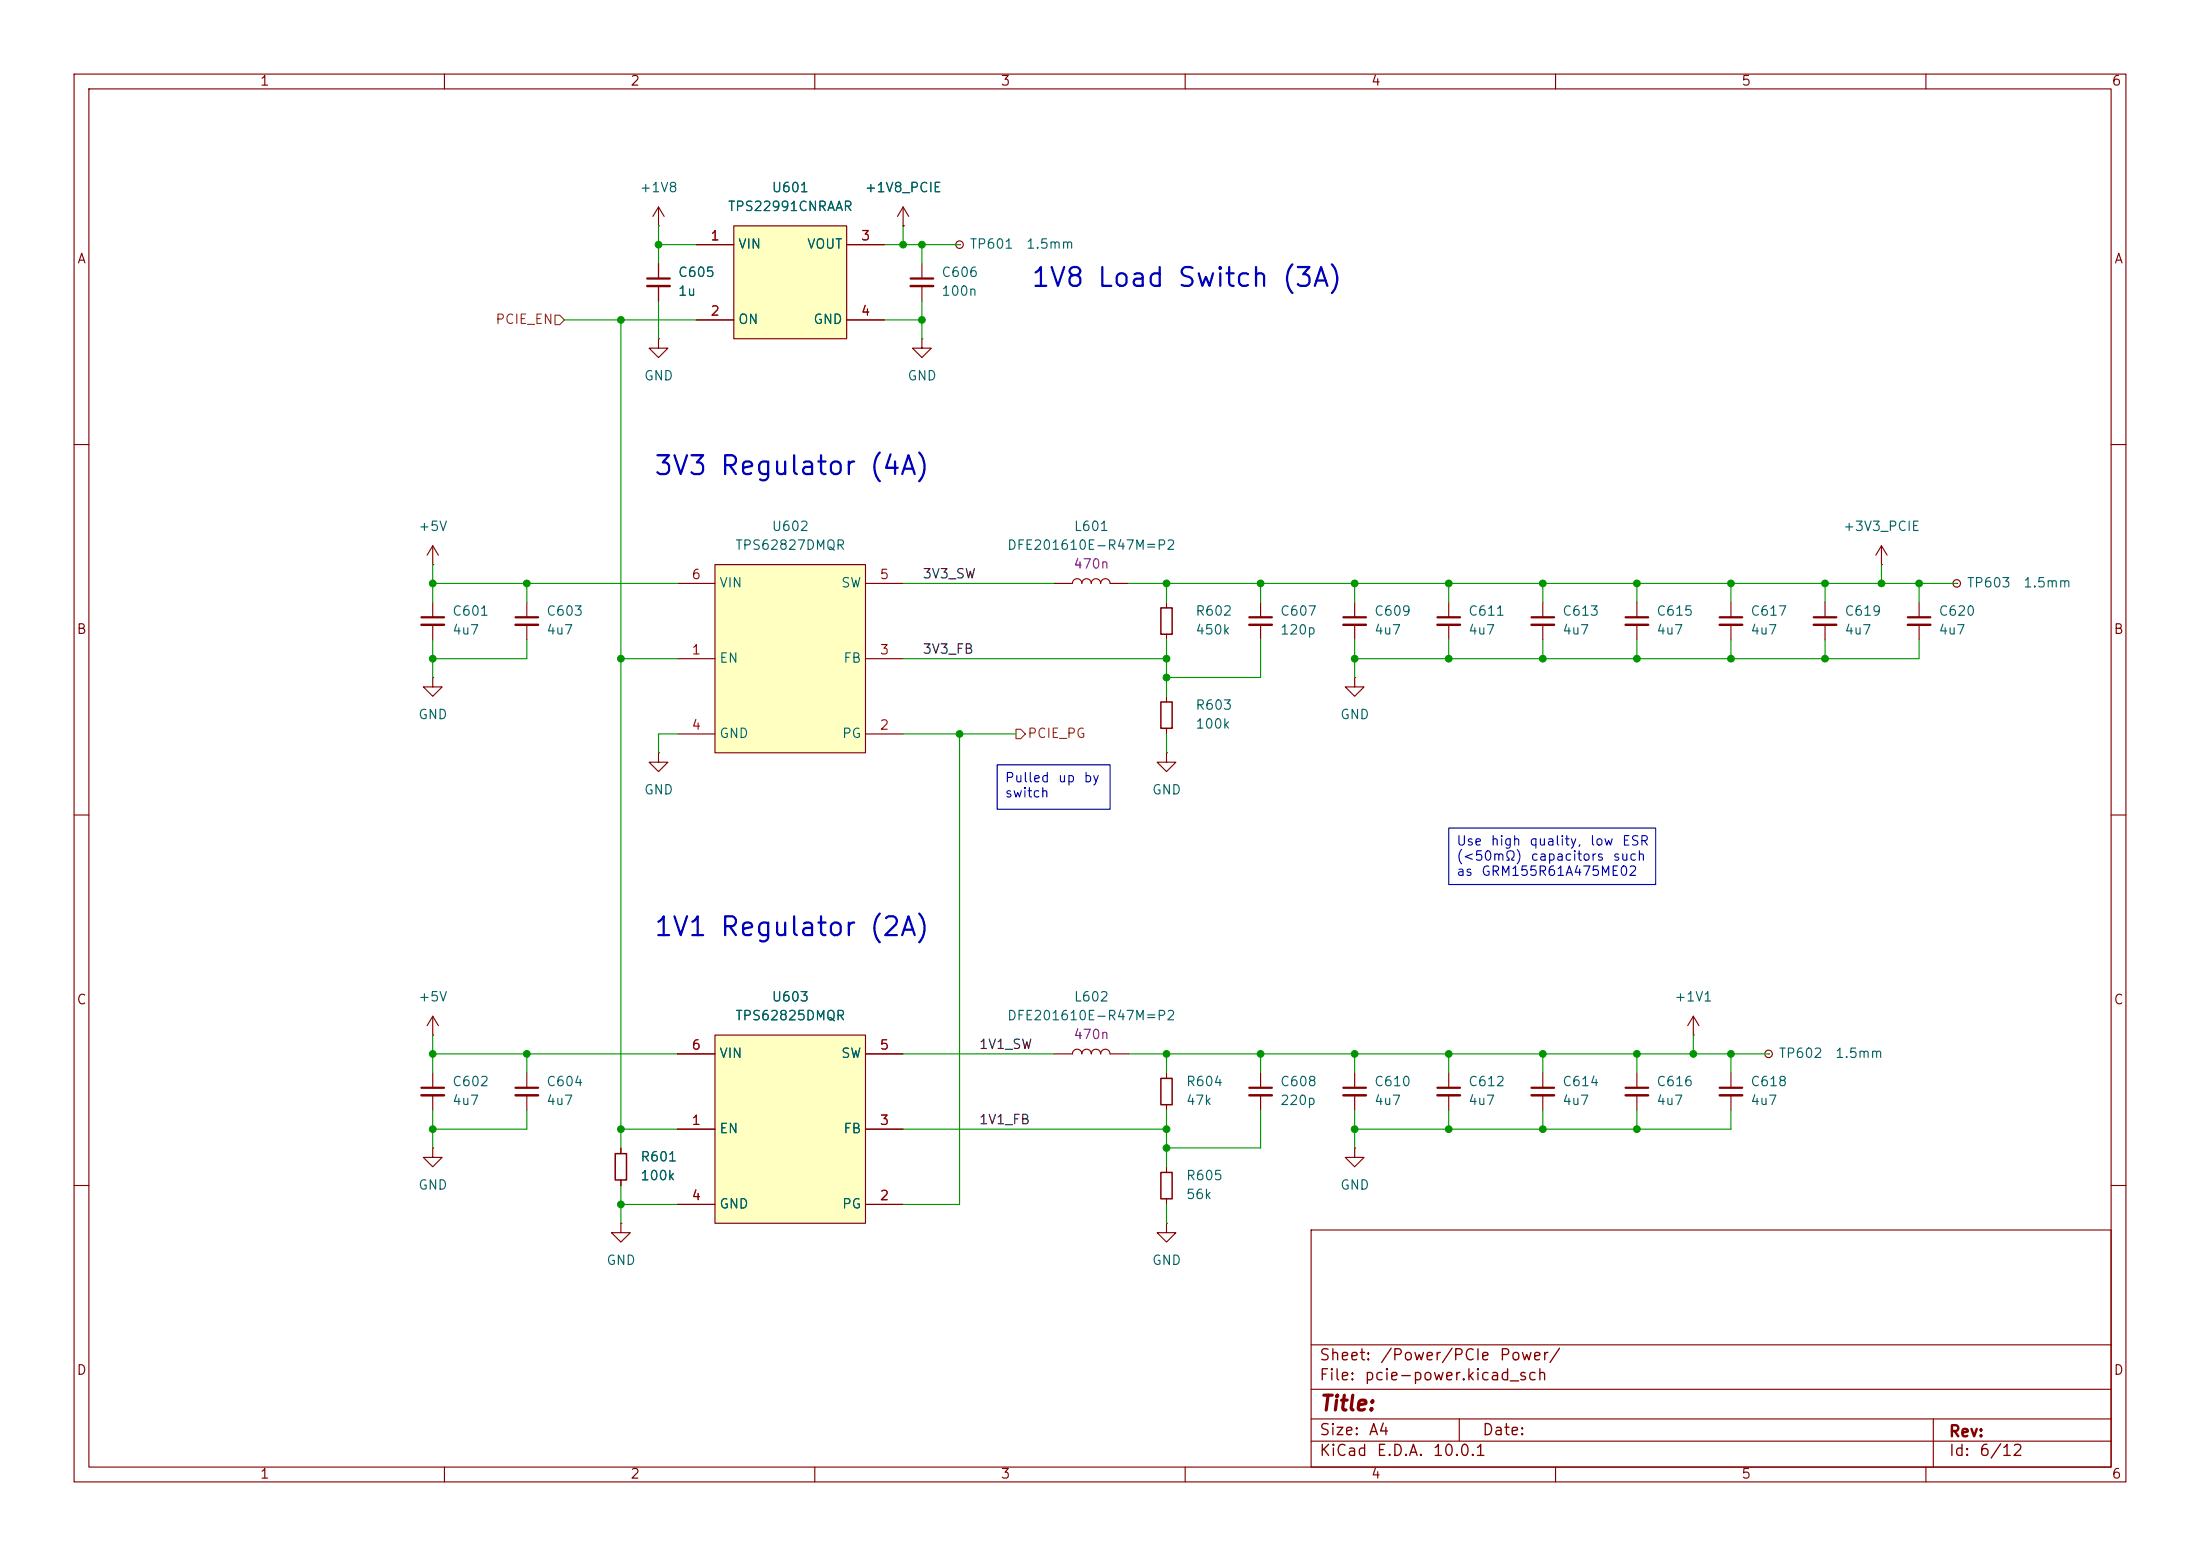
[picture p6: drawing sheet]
<svg xmlns="http://www.w3.org/2000/svg" width="297mm" height="210mm" viewBox="0 0 297 210" stroke-linecap="round" stroke-linejoin="round" font-family="sans-serif">
<g fill="none" stroke="#840000" stroke-width=".15">
<path d="M10 10h277v190h-277zM12 12h273v186h-273zM60 10v2M110 10v2M160 10v2M210 10v2M260 10v2M124.5 35.6v2M124.5 38.6v2M129.5 33h.1M88.9 45.7v1.3h1.3l-1.3 1.3-1.3-1.3h1.3M88.9 45.7h.1"/>
<path d="M10 60h2M285 60h2M58.4 91.4v1.3h-1.3l1.3 1.3 1.3-1.3h-1.3M58.4 91.4h.1M58.4 81.3v2M58.4 84.3v2.1M71.1 81.3v2M71.1 84.3v2.1M157.5 94v.7M157.5 98.3v.8M221 81.3v2M221 84.3v2.1"/>
<path d="M233.7 81.3v2M233.7 84.3v2.1M246.4 81.3v2M246.4 84.3v2.1M259.1 81.3v2M259.1 84.3v2.1M10 110h2M285 110h2M228.6 139.7h.1M228.6 137.2l-.8 1.2M228.6 137.2l.8 1.2M228.6 137.2v2.5"/>
<path d="M58.4 144.8v2M58.4 147.8v2.1M83.8 154.9v.8M83.8 159.3v.7M195.6 144.8v2M195.6 147.8v2.1M233.7 144.8v2M233.7 147.8v2.1M238.8 142.2h.1M10 160h2M177 166h108v32h-108zM285 160h2"/>
<path d="M60 198v2M110 198v2M160 198v2M177 194.5h108M177 191.5h108M177 187.5h108M177 181.5h108M197 191.5v3M210 198v2M260 198v2M261 191.5v6.5"/>
<circle cx="129.5" cy="33" r=".51"/>
<circle cx="238.8" cy="142.2" r=".51"/>
</g>
<path d="M156.7 94.7h1.5v3.6h-1.5zM83.1 155.7h1.5v3.6h-1.5z" fill="none" stroke="#840000" stroke-width=".2"/>
<path d="M122.9 37.6h3.1M56.9 83.3h3M69.6 83.3h3M219.5 83.3h3M232.2 83.3h3M244.9 83.3h3M257.6 83.3h3M56.9 146.8h3M194.1 146.8h3M232.2 146.8h3" fill="none" stroke="#840000" stroke-width=".3"/>
<path d="M122.9 38.6h3.1M56.9 84.3h3M69.6 84.3h3M219.5 84.3h3M232.2 84.3h3M244.9 84.3h3M257.6 84.3h3M56.9 147.8h3M194.1 147.8h3M232.2 147.8h3" fill="none" stroke="#840000" stroke-width=".33"/>
<path d="M96.5 76.2h20.3v25.4h-20.3z" fill="#ffffc2"/>
<g fill="none" stroke="#840000" stroke-width=".15">
<path d="M121.9 30.5h.1M121.9 27.9l-.7 1.3M121.9 27.9l.8 1.3M121.9 27.9v2.6M58.4 76.2h.1M58.4 73.7l-.7 1.2M58.4 73.7l.8 1.2M58.4 73.7v2.5M91.4 78.7h5.1M96.5 76.2h20.3v25.4h-20.3zM116.8 78.7h5.1M142.2 78.7h2.6a.64 .64 0 0 1 .6-.6 .64 .64 0 0 1 .6 .6 .64 .64 0 0 1 .7-.6 .64 .64 0 0 1 .6 .6 .64 .64 0 0 1 .7-.6 .64 .64 0 0 1 .6 .6 .64 .64 0 0 1 .6-.6 .64 .64 0 0 1 .7 .6h2.5"/>
<path d="M254 76.2h.1M254 73.7l-.8 1.2M254 73.7l.8 1.2M254 73.7v2.5M264.2 78.7h.1M91.4 88.9h5.1M91.4 99.1h5.1M116.8 88.9h5.1M116.8 99.1h5.1M157.5 81.3v.7M157.5 85.6v.8M170.2 81.3v2"/>
<path d="M170.2 84.3v2.1M182.9 91.4v1.3h1.2l-1.2 1.3-1.3-1.3h1.3M182.9 91.4h.1M182.9 81.3v2M182.9 84.3v2.1M195.6 81.3v2M195.6 84.3v2.1M208.3 81.3v2M208.3 84.3v2.1M88.9 101.6v1.3h1.3l-1.3 1.2-1.3-1.2h1.3M88.9 101.6h.1M157.5 101.6v1.3h1.2l-1.2 1.2-1.3-1.2h1.3"/>
<path d="M157.5 101.6h.1M58.4 139.7h.1M58.4 137.2v2.5M58.4 137.2l-.7 1.2M58.4 137.2l.8 1.2M58.4 154.9v1.3h-1.3l1.3 1.3 1.3-1.3h-1.3M58.4 154.9h.1M71.1 144.8v2M71.1 147.8v2.1M157.5 144.8v.7M157.5 149.1v.8M182.9 154.9v1.3h1.2l-1.2 1.3-1.3-1.3h1.3"/>
<path d="M182.9 154.9h.1M182.9 144.8v2M182.9 147.8v2.1M208.3 144.8v2M208.3 147.8v2.1M221 144.8v2M221 147.8v2.1M83.8 165.1v1.3h1.3l-1.3 1.2-1.3-1.2h1.3M83.8 165.1h.1"/>
<circle cx="264.2" cy="78.7" r=".51"/>
</g>
<path d="M168.7 83.3h3M181.4 83.3h3M194.1 83.3h3M206.8 83.3h3M69.6 146.8h3M181.4 146.8h3M206.8 146.8h3M219.5 146.8h3" fill="none" stroke="#840000" stroke-width=".3"/>
<path d="M168.7 84.3h3M181.4 84.3h3M194.1 84.3h3M206.8 84.3h3M69.6 147.8h3M181.4 147.8h3M206.8 147.8h3M219.5 147.8h3" fill="none" stroke="#840000" stroke-width=".33"/>
<path d="M156.7 82h1.5v3.6h-1.5zM156.7 145.5h1.5v3.6h-1.5z" fill="none" stroke="#840000" stroke-width=".2"/>
<path d="M96.5 139.7h20.3v25.4h-20.3z" fill="#ffffc2"/>
<g fill="none" stroke="#840000" stroke-width=".15">
<path d="M88.9 30.5h.1M88.9 27.9v2.6M88.9 35.6v2M88.9 38.6v2M88.9 27.9l-.8 1.3M88.9 27.9l.8 1.3M124.5 45.7v1.3h1.2l-1.2 1.3-1.3-1.3h1.3M124.5 45.7h.1M96.5 139.7h20.3v25.4h-20.3zM91.4 152.4h5.1M91.4 142.2h5.1M116.8 152.4h5.1"/>
<path d="M116.8 142.2h5.1M142.2 142.2h2.6a.64 .64 0 0 1 .6-.6 .64 .64 0 0 1 .6 .6 .64 .64 0 0 1 .7-.6 .64 .64 0 0 1 .6 .6 .64 .64 0 0 1 .7-.6 .64 .64 0 0 1 .6 .6 .64 .64 0 0 1 .6-.6 .64 .64 0 0 1 .7 .6h2.5M157.5 157.5v.7M170.2 144.8v2M170.2 147.8v2.1M91.4 162.6h5.1M116.8 162.6h5.1M157.5 165.1v1.3h1.2l-1.2 1.2-1.3-1.2h1.3M157.5 165.1h.1M157.5 161.8v.8"/>
</g>
<path d="M156.7 158.2h1.5v3.6h-1.5z" fill="none" stroke="#840000" stroke-width=".2"/>
<path d="M87.4 37.6h3M168.7 146.8h3" fill="none" stroke="#840000" stroke-width=".3"/>
<path d="M87.4 38.6h3M168.7 147.8h3" fill="none" stroke="#840000" stroke-width=".33"/>
<path d="M99.1 30.5h15.2v15.2h-15.2z" fill="#ffffc2"/>
<g fill="none" stroke="#840000" stroke-width=".15">
<path d="M88.9 35.6v2M88.9 38.6v2M94 33h5.1M99.1 30.5h15.2v15.2h-15.2zM114.3 33h5.1M121.9 30.5h.1M94 43.2h5.1M114.3 43.2h5.1M83.8 154.9v.8M83.8 159.3v.7M91.4 152.4h5.1M91.4 142.2h5.1"/>
<path d="M116.8 152.4h5.1M116.8 142.2h5.1M91.4 162.6h5.1M116.8 162.6h5.1"/>
</g>
<path d="M74.9 42.5h.7l.6 .7-.6 .6h-.7zM137.2 98.4h.6l.6 .7-.6 .6h-.6z" fill="none" stroke="#725600" stroke-width=".15"/>
<g fill="none" stroke="#009600" stroke-width=".15">
<path d="M88.9 30.5v5.1M88.9 33h5.1M119.4 33h10.1M121.9 30.5v2.5M124.5 33v2.6M76.2 43.2h17.8M83.8 43.2v111.7M88.9 40.6v5.1M119.4 43.2h5.1M124.5 40.6v5.1M58.4 78.7h33M58.4 76.2v5.1"/>
<path d="M71.1 78.7v2.6M121.9 78.7h20.3M152.4 78.7h111.8M157.5 78.7v2.6M170.2 78.7v2.6M182.9 78.7v2.6M195.6 78.7v2.6M208.3 78.7v2.6M221 78.7v2.6M233.7 78.7v2.6M246.4 78.7v2.6M254 76.2v2.5"/>
<path d="M259.1 78.7v2.6M58.4 86.4v5M71.1 86.4v2.5h-12.7M83.8 88.9h7.6M91.4 99.1h-2.5v2.5M121.9 99.1h15.3M121.9 88.9h35.6M129.5 99.1v63.5h-7.6M157.5 86.4v7.6M157.5 99.1v2.5M170.2 86.4v5h-12.7M182.9 86.4v5"/>
<path d="M195.6 86.4v2.5M208.3 86.4v2.5M221 86.4v2.5M233.7 86.4v2.5M246.4 86.4v2.5M259.1 86.4v2.5h-76.2M58.4 139.7v5.1M228.6 139.7v2.5M58.4 149.9v5M58.4 142.2h33M71.1 142.2v2.6M71.1 149.9v2.5h-12.7"/>
<path d="M83.8 152.4h7.6M121.9 142.2h20.3M121.9 152.4h35.6M152.4 142.2h86.4M157.5 142.2v2.6M157.5 149.9v7.6M170.2 142.2v2.6M170.2 149.9v5h-12.7M182.9 142.2v2.6M182.9 149.9v5M195.6 142.2v2.6M195.6 149.9v2.5"/>
<path d="M208.3 142.2v2.6M208.3 149.9v2.5M221 142.2v2.6M221 149.9v2.5M233.7 149.9v2.5h-50.8M233.7 142.2v2.6M83.8 160v5.1M83.8 162.6h7.6M157.5 162.6v2.5"/>
</g>
<path d="M134.6 103.2h15.3v6h-15.3zM195.6 111.8h27.9v7.6h-27.9z" fill="none" stroke="#0000c2" stroke-width=".15"/>
<g fill="#009600" stroke="#009600" stroke-width=".14">
<circle cx="195.6" cy="152.4" r=".46"/>
<circle cx="195.6" cy="142.2" r=".46"/>
<circle cx="221" cy="152.4" r=".46"/>
<circle cx="221" cy="142.2" r=".46"/>
<circle cx="228.6" cy="142.2" r=".46"/>
<circle cx="208.3" cy="142.2" r=".46"/>
<circle cx="208.3" cy="152.4" r=".46"/>
<circle cx="233.7" cy="142.2" r=".46"/>
<circle cx="157.5" cy="78.7" r=".46"/>
<circle cx="170.2" cy="78.7" r=".46"/>
<circle cx="124.5" cy="33" r=".46"/>
<circle cx="121.9" cy="33" r=".46"/>
<circle cx="129.5" cy="99.1" r=".46"/>
<circle cx="157.5" cy="91.4" r=".46"/>
<circle cx="157.5" cy="88.9" r=".46"/>
<circle cx="58.4" cy="142.2" r=".46"/>
<circle cx="71.1" cy="142.2" r=".46"/>
<circle cx="71.1" cy="78.7" r=".46"/>
<circle cx="58.4" cy="152.4" r=".46"/>
<circle cx="58.4" cy="78.7" r=".46"/>
<circle cx="58.4" cy="88.9" r=".46"/>
<circle cx="208.3" cy="88.9" r=".46"/>
<circle cx="195.6" cy="88.9" r=".46"/>
<circle cx="221" cy="88.9" r=".46"/>
<circle cx="233.7" cy="78.7" r=".46"/>
<circle cx="246.4" cy="88.9" r=".46"/>
<circle cx="246.4" cy="78.7" r=".46"/>
<circle cx="208.3" cy="78.7" r=".46"/>
<circle cx="221" cy="78.7" r=".46"/>
<circle cx="259.1" cy="78.7" r=".46"/>
<circle cx="195.6" cy="78.7" r=".46"/>
<circle cx="182.9" cy="78.7" r=".46"/>
<circle cx="233.7" cy="88.9" r=".46"/>
<circle cx="254" cy="78.7" r=".46"/>
<circle cx="182.9" cy="88.9" r=".46"/>
<circle cx="157.5" cy="142.2" r=".46"/>
<circle cx="83.8" cy="162.6" r=".46"/>
<circle cx="83.8" cy="152.4" r=".46"/>
<circle cx="157.5" cy="154.9" r=".46"/>
<circle cx="182.9" cy="142.2" r=".46"/>
<circle cx="182.9" cy="152.4" r=".46"/>
<circle cx="170.2" cy="142.2" r=".46"/>
<circle cx="157.5" cy="152.4" r=".46"/>
<circle cx="88.9" cy="33" r=".46"/>
<circle cx="83.8" cy="43.2" r=".46"/>
<circle cx="124.5" cy="43.2" r=".46"/>
<circle cx="83.8" cy="88.9" r=".46"/>
</g>
<g font-size="2.5" fill="#0000c2">
<text x="139.1" y="39.3">1V8 Load Switch (3A)</text>
<text x="88.1" y="64.7">3V3 Regulator (4A)</text>
<text x="88.1" y="127">1V1 Regulator (2A)</text>
</g>
<text font-size="2" fill="#840000" x="178" y="190.9">Title:</text>
<g font-size="1.5" fill="#840000">
<text x="178" y="184">Sheet:</text>
<text x="186.2" y="184">/Power/PCIe</text>
<text x="202.3" y="184">Power/</text>
<text x="178" y="186.7">File:</text>
<text x="184.1" y="186.7">pcie-power.kicad_sch</text>
<text x="178" y="196.9">KiCad</text>
<text x="178" y="194.1">Size:</text>
<text x="184.7" y="194.1">A4</text>
<text x="185.7" y="196.9">E.D.A.</text>
<text x="193.3" y="196.9">10.0.1</text>
<text x="200" y="194.1">Date:</text>
<text x="263" y="194.3">Rev:</text>
<text x="263" y="196.9">Id:</text>
<text x="267.1" y="196.9">6/12</text>
</g>
<g font-size="1.3" fill="#840000">
<text x="35" y="11.9">1</text>
<text x="85" y="11.9">2</text>
<text x="135" y="11.9">3</text>
<text x="185" y="11.9">4</text>
<text x="235" y="11.9">5</text>
<text x="285" y="11.9">6</text>
<text x="10.3" y="35.9">A</text>
<text x="285.3" y="35.9">A</text>
<text x="10.3" y="85.9">B</text>
<text x="285.3" y="85.9">B</text>
<text x="10.3" y="135.9">C</text>
<text x="285.3" y="135.9">C</text>
<text x="10.3" y="185.9">D</text>
<text x="285.3" y="185.9">D</text>
<text x="35" y="199.9">1</text>
<text x="85" y="199.9">2</text>
<text x="135" y="199.9">3</text>
<text x="185" y="199.9">4</text>
<text x="235" y="199.9">5</text>
<text x="285" y="199.9">6</text>
</g>
<g font-size="1.3" fill="#006464">
<text x="86.3" y="26.3">+1V8</text>
<text x="98.2" y="28.8">TPS22991CNRAAR</text>
<text x="104.1" y="26.3">U601</text>
<text x="116.6" y="26.3">+1V8_PCIE</text>
<text x="99.6" y="33.9">VIN</text>
<text x="108.9" y="33.9">VOUT</text>
<text x="130.8" y="33.9">TP601</text>
<text x="138.4" y="33.9">1.5mm</text>
<text x="91.4" y="37.7">C605</text>
<text x="91.4" y="40.2">1u</text>
<text x="127" y="37.7">C606</text>
<text x="127" y="40.2">100n</text>
<text x="99.6" y="44">ON</text>
<text x="109.7" y="44">GND</text>
<text x="86.9" y="51.7">GND</text>
<text x="122.4" y="51.7">GND</text>
<text x="56.4" y="72">+5V</text>
<text x="104.1" y="72">U602</text>
<text x="144.9" y="72">L601</text>
<text x="248.7" y="72">+3V3_PCIE</text>
<text x="99.2" y="74.5">TPS62827DMQR</text>
<text x="135.9" y="74.5">DFE201610E-R47M=P2</text>
<text x="61" y="83.4">C601</text>
<text x="73.7" y="83.4">C603</text>
<text x="97" y="79.6">VIN</text>
<text x="113.5" y="79.6">SW</text>
<text x="161.3" y="83.4">R602</text>
<text x="172.7" y="83.4">C607</text>
<text x="185.4" y="83.4">C609</text>
<text x="198.1" y="83.4">C611</text>
<text x="210.8" y="83.4">C613</text>
<text x="223.5" y="83.4">C615</text>
<text x="236.2" y="83.4">C617</text>
<text x="248.9" y="83.4">C619</text>
<text x="261.6" y="83.4">C620</text>
<text x="265.4" y="79.6">TP603</text>
<text x="273.1" y="79.6">1.5mm</text>
<text x="61" y="86">4u7</text>
<text x="73.7" y="86">4u7</text>
<text x="97" y="89.8">EN</text>
<text x="113.8" y="89.8">FB</text>
<text x="161.3" y="86">450k</text>
<text x="172.7" y="86">120p</text>
<text x="185.4" y="86">4u7</text>
<text x="198.1" y="86">4u7</text>
<text x="210.8" y="86">4u7</text>
<text x="223.5" y="86">4u7</text>
<text x="236.2" y="86">4u7</text>
<text x="248.9" y="86">4u7</text>
<text x="261.6" y="86">4u7</text>
<text x="56.4" y="97.4">GND</text>
<text x="97" y="99.9">GND</text>
<text x="113.6" y="99.9">PG</text>
<text x="161.3" y="96.1">R603</text>
<text x="161.3" y="98.7">100k</text>
<text x="180.8" y="97.4">GND</text>
<text x="86.9" y="107.5">GND</text>
<text x="155.4" y="107.5">GND</text>
<text x="56.4" y="135.5">+5V</text>
<text x="104.1" y="135.5">U603</text>
<text x="144.9" y="135.5">L602</text>
<text x="226" y="135.5">+1V1</text>
<text x="97" y="143.1">VIN</text>
<text x="99.2" y="138">TPS62825DMQR</text>
<text x="113.5" y="143.1">SW</text>
<text x="135.9" y="138">DFE201610E-R47M=P2</text>
<text x="240" y="143.1">TP602</text>
<text x="247.7" y="143.1">1.5mm</text>
<text x="61" y="146.9">C602</text>
<text x="61" y="149.5">4u7</text>
<text x="73.7" y="146.9">C604</text>
<text x="73.7" y="149.5">4u7</text>
<text x="160" y="146.9">R604</text>
<text x="160" y="149.5">47k</text>
<text x="172.7" y="146.9">C608</text>
<text x="172.7" y="149.5">220p</text>
<text x="185.4" y="146.9">C610</text>
<text x="185.4" y="149.5">4u7</text>
<text x="198.1" y="146.9">C612</text>
<text x="198.1" y="149.5">4u7</text>
<text x="210.8" y="146.9">C614</text>
<text x="210.8" y="149.5">4u7</text>
<text x="223.5" y="146.9">C616</text>
<text x="223.5" y="149.5">4u7</text>
<text x="236.2" y="146.9">C618</text>
<text x="236.2" y="149.5">4u7</text>
<text x="97" y="153.3">EN</text>
<text x="113.8" y="153.3">FB</text>
<text x="56.4" y="160.9">GND</text>
<text x="86.4" y="157.1">R601</text>
<text x="86.4" y="159.6">100k</text>
<text x="160" y="159.6">R605</text>
<text x="180.8" y="160.9">GND</text>
<text x="97" y="163.4">GND</text>
<text x="113.6" y="163.4">PG</text>
<text x="160" y="162.2">56k</text>
<text x="81.8" y="171">GND</text>
<text x="155.4" y="171">GND</text>
</g>
<g font-size="1.3" fill="#a90000">
<text x="95.8" y="32.8">1</text>
<text x="116.1" y="32.8">3</text>
<text x="95.8" y="42.9">2</text>
<text x="116.1" y="42.9">4</text>
<text x="93.3" y="78.5">6</text>
<text x="118.7" y="78.5">5</text>
<text x="93.3" y="88.6">1</text>
<text x="118.7" y="88.6">3</text>
<text x="93.3" y="98.8">4</text>
<text x="118.7" y="98.8">2</text>
<text x="93.3" y="142">6</text>
<text x="118.7" y="142">5</text>
<text x="93.3" y="152.1">1</text>
<text x="118.7" y="152.1">3</text>
<text x="93.3" y="162.3">4</text>
<text x="118.7" y="162.3">2</text>
</g>
<g font-size="1.3" fill="#725600">
<text x="66.8" y="44">PCIE_EN</text>
<text x="138.6" y="99.9">PCIE_PG</text>
</g>
<g font-size="1.3" fill="#840084">
<text x="144.8" y="77.1">470n</text>
<text x="144.8" y="140.6">470n</text>
</g>
<g font-size="1.3" fill="#0f0f0f">
<text x="124.5" y="78.4">3V3_SW</text>
<text x="124.5" y="88.6">3V3_FB</text>
<text x="132.1" y="141.9">1V1_SW</text>
<text x="132.1" y="152.1">1V1_FB</text>
</g>
<g font-size="1.3" fill="#0000c2">
<text x="135.6" y="105.9">Pulled</text>
<text x="135.6" y="108">switch</text>
<text x="142.7" y="105.9">up</text>
<text x="146.2" y="105.9">by</text>
<text x="196.5" y="114.4">Use</text>
<text x="196.5" y="116.5">(&lt;50mΩ)</text>
<text x="196.5" y="118.5">as</text>
<text x="199.9" y="118.5">GRM155R61A475ME02</text>
<text x="201.2" y="114.4">high</text>
<text x="206.4" y="114.4">quality,</text>
<text x="206.5" y="116.5">capacitors</text>
<text x="214.6" y="114.4">low</text>
<text x="217.6" y="116.5">such</text>
<text x="218.9" y="114.4">ESR</text>
</g>
</svg>
